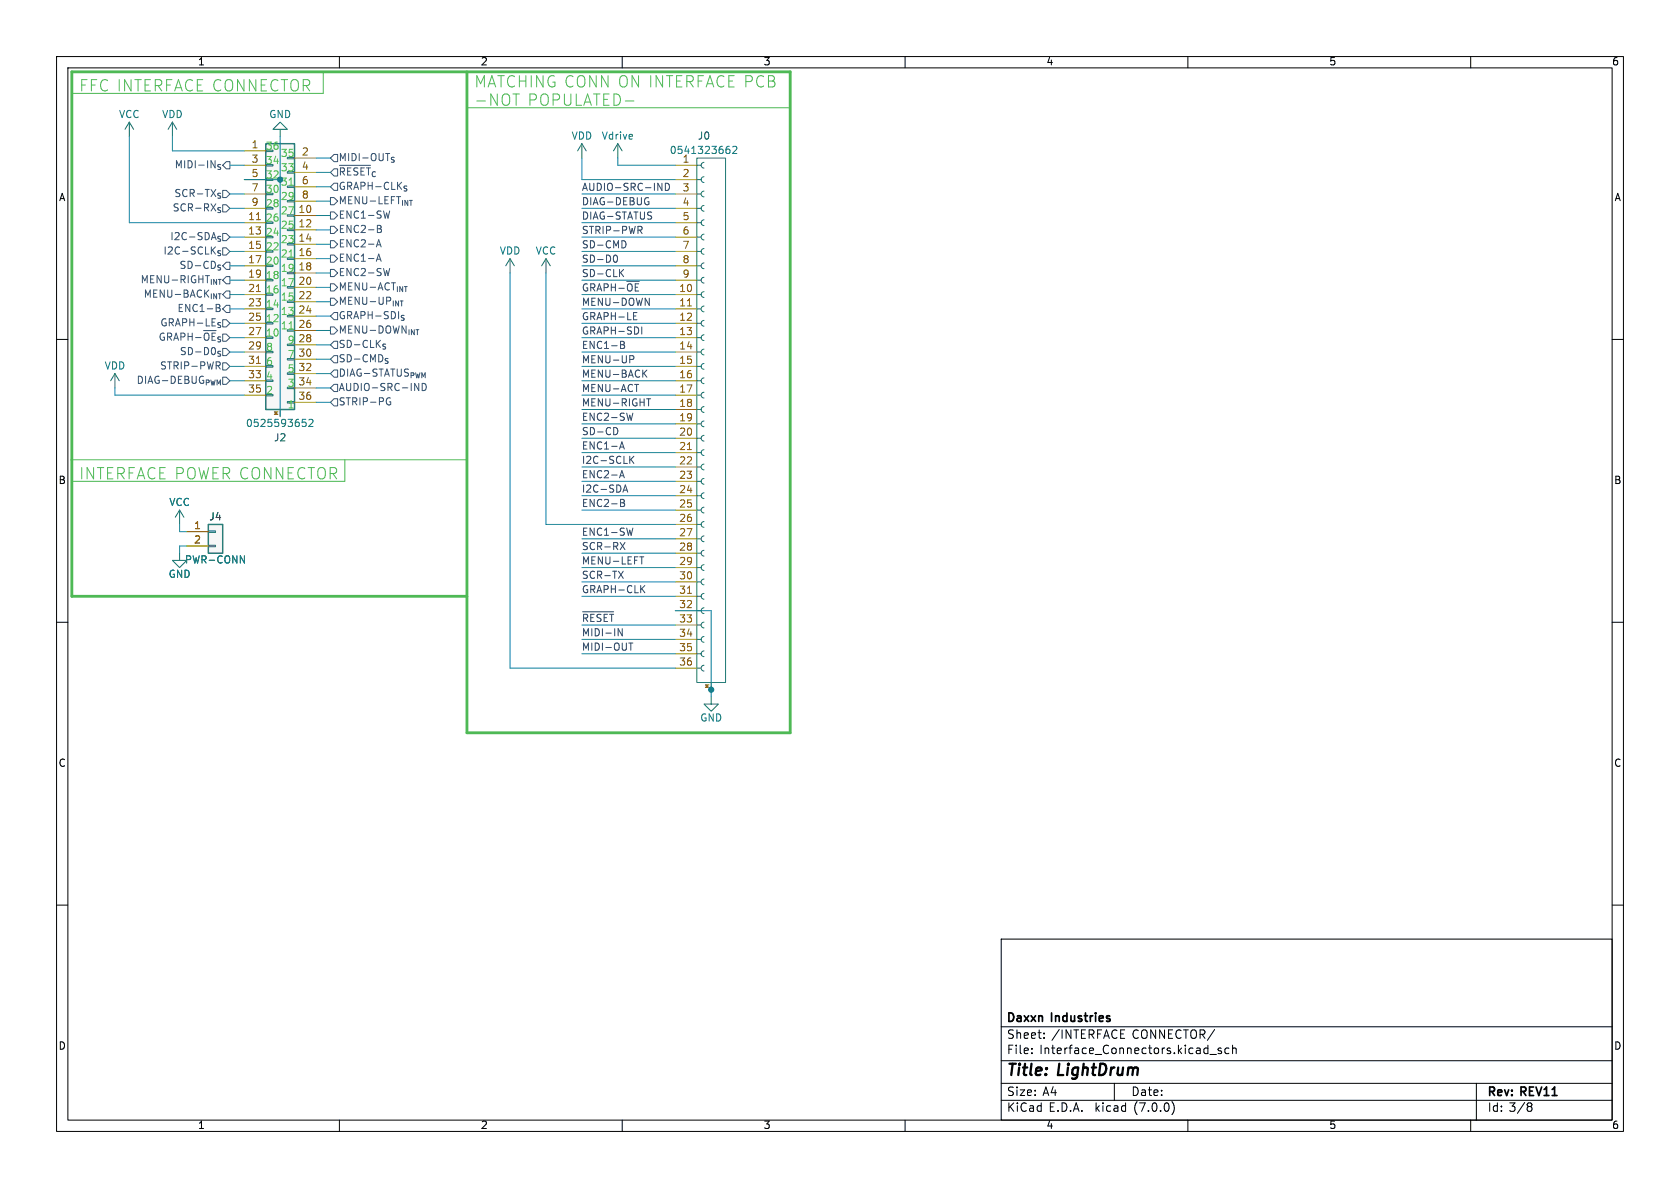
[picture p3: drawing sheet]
<svg xmlns="http://www.w3.org/2000/svg" width="297mm" height="210mm" viewBox="0 0 297 210" stroke-linecap="round" stroke-linejoin="round" font-family="sans-serif">
<g fill="none" stroke="#000" stroke-width=".18">
<path d="M10 10h277v190h-277zM12 12h273v186h-273zM60 10v2M110 10v2M160 10v2M210 10v2M260 10v2M10 60h2M285 60h2M10 110h2M285 110h2M10 160h2"/>
<path d="M285 160h2M177 166h108v32h-108zM60 198v2M110 198v2M160 198v2M177 194.5h108M177 191.5h108M177 187.5h108M177 181.5h108M182.4 186.1v.2M182.4 185.3v.2M184.6 183.4v.2"/>
<path d="M184.6 182.6v.2M197 191.5v3M207.2 194.7a1.72 1.72 0 0 1 0 2.3M210 198v2M213.9 186.4h1.1M215.9 185.3h-.4l-.2 .2 .1 .2 .5 .1v.4h-.6M217.3 185.3h-.5l-.3 .2v.5l.2 .2h.6M217.9 185.4l.2-.1h.4v1M217.9 184.8v1.5M260 198v2M261 191.5v6.5M270.3 195.6h.2"/>
<path d="M270.5 195l.3 .2-.3 .4M270.5 195.6l.3 .1v.5l-.3 .3h-.2"/>
</g>
<g fill="none" stroke="#187164" stroke-width=".18">
<path d="M22.9 21.6l-.8 1.3M22.9 21.6v2.5M22.9 21.6l.7 1.3M30.5 21.6l-.8 1.3M30.5 21.6v2.5M30.5 21.6l.7 1.3M49.5 22.9h1.3l-1.3-1.3-1.2 1.3h1.2v1.2M50.8 38h1.3v.2h-1.3zM50.8 35.4h1.3v.3h-1.3zM50.8 32.9h1.3v.2h-1.3zM50.8 30.4h1.3v.2h-1.3zM50.8 27.8h1.3v.3h-1.3z"/>
<path d="M102.9 25.4l-.8 1.3M102.9 25.4v2.5M102.9 25.4l.7 1.3M109.2 25.4l-.7 1.3M109.2 25.4v2.5M109.2 25.4l.8 1.3M123.2 27.9h5.1v92.8h-5.1zM123.2 39.4h.8M123.2 36.8h.8M123.2 34.3h.8M123.2 31.8h.8M123.2 29.2h.8"/>
<path d="M124.5 38.9l-.4 .1-.1 .4 .1 .3 .4 .2M124.5 36.3l-.4 .2-.1 .3 .1 .4 .4 .1M124.5 33.8l-.4 .1-.1 .4 .1 .3 .4 .2M124.5 31.2l-.4 .2-.1 .3 .1 .4 .4 .2M124.5 28.7l-.4 .1-.1 .4 .1 .4 .4 .1M50.8 58.3h1.3v.2h-1.3zM50.8 55.8h1.3v.2h-1.3zM50.8 53.2h1.3v.3h-1.3zM50.8 50.7h1.3v.2h-1.3zM50.8 48.1h1.3v.3h-1.3zM50.8 45.6h1.3v.2h-1.3zM50.8 43.1h1.3v.2h-1.3z"/>
<path d="M50.8 40.5h1.3v.3h-1.3zM90.2 45.7l-.8 1.3M90.2 45.7v2.6M90.2 45.7l.7 1.3M96.5 45.7l-.7 1.3M96.5 45.7v2.6M96.5 45.7l.8 1.3M123.2 59.7h.8M123.2 57.2h.8M123.2 54.6h.8M123.2 52.1h.8M123.2 49.5h.8"/>
<path d="M123.2 47h.8M123.2 44.5h.8M123.2 41.9h.8M124.5 59.2l-.4 .1-.1 .4 .1 .3 .4 .2M124.5 56.6l-.4 .2-.1 .3 .1 .4 .4 .2M124.5 54.1l-.4 .1-.1 .4 .1 .4 .4 .1M124.5 51.6l-.4 .1-.1 .4 .1 .3 .4 .2M124.5 49l-.4 .2-.1 .3 .1 .4 .4 .1M124.5 46.5l-.4 .1-.1 .4 .1 .3 .4 .2M124.5 43.9l-.4 .2-.1 .3 .1 .4 .4 .2M124.5 41.4l-.4 .1-.1 .4 .1 .4 .4 .1M20.3 66l-.7 1.3"/>
<path d="M20.3 66v2.6M20.3 66l.8 1.3M50.8 71h1.3v.2h-1.3zM123.2 77.5h.8M123.2 74.9h.8M123.2 72.4h.8M123.2 69.9h.8M123.2 67.3h.8M123.2 64.8h.8M123.2 62.2h.8M124.5 79.5l-.4 .1-.1 .4 .1 .4 .4 .1M124.5 77l-.4 .1-.1 .4 .1 .3 .4 .2"/>
<path d="M124.5 74.4l-.4 .2-.1 .3 .1 .4 .4 .1M124.5 71.9l-.4 .1-.1 .4 .1 .3 .4 .2M124.5 69.3l-.4 .2-.1 .3 .1 .4 .4 .2M124.5 66.8l-.4 .1-.1 .4 .1 .4 .4 .1M124.5 64.3l-.4 .1-.1 .4 .1 .3 .4 .2M124.5 61.7l-.4 .2-.1 .3 .1 .4 .4 .1M31.7 97.8v1.3h1.3l-1.3 1.2-1.2-1.2h1.2M31.7 90.2l-.7 1.2M31.7 90.2v2.5M31.7 90.2l.8 1.2M36.8 96.4h1.3v.2h-1.3zM36.8 93.9h1.3v.2h-1.3z"/>
<path d="M123.2 97.8h.8M123.2 95.3h.8M123.2 92.7h.8M123.2 90.2h.8M123.2 87.6h.8M123.2 85.1h.8M123.2 82.6h.8M123.2 80h.8M124.5 99.8l-.4 .2-.1 .3 .1 .4 .4 .1M124.5 97.3l-.4 .1-.1 .4 .1 .3 .4 .2M124.5 94.7l-.4 .2-.1 .3 .1 .4 .4 .2M124.5 92.2l-.4 .1-.1 .4 .1 .4 .4 .1"/>
<path d="M124.5 89.7l-.4 .1-.1 .4 .1 .3 .4 .2M124.5 87.1l-.4 .2-.1 .3 .1 .4 .4 .1M124.5 84.6l-.4 .1-.1 .4 .1 .3 .4 .2M124.5 82l-.4 .2-.1 .3 .1 .4 .4 .2M123.2 118.1h.8M123.2 115.6h.8M123.2 113h.8M123.2 110.5h.8M123.2 108h.8M123.2 105.4h.8M123.2 102.9h.8M123.2 100.3h.8"/>
<path d="M124.5 117.6l-.4 .1-.1 .4 .1 .4 .4 .1M124.5 115.1l-.4 .1-.1 .4 .1 .3 .4 .2M124.5 112.5l-.4 .2-.1 .3 .1 .4 .4 .1M124.5 110l-.4 .1-.1 .4 .1 .3 .4 .2M124.5 107.4l-.4 .2-.1 .3 .1 .4 .4 .2M124.5 104.9l-.4 .1-.1 .4 .1 .4 .4 .1M124.5 102.4l-.4 .1-.1 .4 .1 .3 .4 .2M125.7 123.2v1.3h1.3l-1.3 1.2-1.2-1.2h1.2"/>
</g>
<g fill="#f7f7f7" stroke="#f7f7f7" stroke-width=".18">
<path d="M36.8 92.7h2.6v5.1h-2.6z"/>
<path d="M47 25.4h5.1v47h-5.1z"/>
</g>
<path d="M47 25.4h5.1v47h-5.1zM36.8 92.7h2.6v5.1h-2.6z" fill="none" stroke="#187164" stroke-width=".25"/>
<g fill="none" stroke="#a0a006" stroke-width=".18">
<path d="M43.2 29.2h3.8M43.2 31.8h3.8M43.2 34.3h3.8M43.2 36.8h3.8M43.2 39.4h3.8M43.2 26.7h3.8M52.1 38.1h3.8M52.1 27.9h3.8M52.1 30.5h3.8M52.1 33h3.8M52.1 35.6h3.8M119.4 29.2h3.8"/>
<path d="M119.4 31.8h3.8M119.4 34.3h3.8M119.4 36.8h3.8M119.4 39.4h3.8M43.2 52.1h3.8M43.2 54.6h3.8M43.2 57.2h3.8M43.2 59.7h3.8M43.2 41.9h3.8M43.2 44.5h3.8M43.2 47h3.8M43.2 49.5h3.8"/>
<path d="M52.1 40.6h3.8M52.1 43.2h3.8M52.1 45.7h3.8M52.1 48.3h3.8M52.1 50.8h3.8M52.1 53.3h3.8M52.1 55.9h3.8M52.1 58.4h3.8M119.4 52.1h3.8M119.4 54.6h3.8M119.4 57.2h3.8M119.4 59.7h3.8"/>
<path d="M119.4 41.9h3.8M119.4 44.5h3.8M119.4 47h3.8M119.4 49.5h3.8M43.2 62.2h3.8M43.2 64.8h3.8M43.2 67.3h3.8M43.2 69.9h3.8M49.5 72.4v1.3M52.1 61h3.8M52.1 63.5h3.8M52.1 66h3.8"/>
<path d="M52.1 68.6h3.8M52.1 71.1h3.8M119.4 62.2h3.8M119.4 64.8h3.8M119.4 67.3h3.8M119.4 69.9h3.8M119.4 72.4h3.8M119.4 74.9h3.8M119.4 77.5h3.8M33 94h3.8M33 96.5h3.8M119.4 80h3.8"/>
<path d="M119.4 82.6h3.8M119.4 85.1h3.8M119.4 87.6h3.8M119.4 90.2h3.8M119.4 92.7h3.8M119.4 95.3h3.8M119.4 97.8h3.8M119.4 100.3h3.8M119.4 102.9h3.8M119.4 105.4h3.8M119.4 108h3.8M119.4 110.5h3.8"/>
<path d="M119.4 113h3.8M119.4 115.6h3.8M119.4 118.1h3.8M125.7 120.7v1.2"/>
</g>
<path d="M128.6 26.4h.2l.3 .2-.1 .4-.4 .1M128.7 25.9h.2M129.5 26l.5-.1 .3 .3-.8 .9h.8M53.5 74.1h.6M53.6 74.6h.3l.2 .3v.4l-.5 .1M54.6 74.2l.5-.1 .2 .4-.8 .9h.8M42.5 98.3l.7 1.2v-1.2" fill="none" stroke="#128875" stroke-width=".18"/>
<path d="M45.3 38.8h.8M45.3 51.5h.8M121.5 54.1h.8M45.3 64.2h.8M121.5 79.5h.8M121.5 104.9h.8" fill="none" stroke="#8c5a0a" stroke-width=".18"/>
<g fill="none" stroke="#345372" stroke-width=".18">
<path d="M58.4 34.9h.7l.6 .7-.6 .6h-.7zM58.4 37.5h.7l.6 .6-.6 .6h-.7zM59.1 32.4h.6v1.3h-.6l-.7-.7zM59.1 29.8h.6v1.3h-.6l-.7-.6zM59.1 27.3h.6v1.3h-.6l-.7-.7zM60 29.2h5.5M60.2 29.7v1.2M60.7 29.7l.1 .1 .1 .3M61.5 29.7v1.2M62.8 29.7l-.3 .3M63.1 29.7h.2M63.8 29.7v1.2"/>
<path d="M65.1 29.7v1.2M66.7 39.8l.6 .2 .1 .2-.3 .2M68.9 37.3l-.3 1.3M28.7 58.9l-.3 .2-.1 .3M28.9 58.9h.1M29.6 58.9v1.3M30.1 58.9l.2 .1v.3M32 58.9v1.3M32.5 58.9l.1 .1 .1 .3M33.3 58.9v1.3M34 58.9v1.3M36.4 58.9l-.2 .2-.1 .2"/>
<path d="M36.6 58.9l.3 .2v.2M37.5 58.9v1.3M38.2 54.4h.4M38.6 54.4l.3 .3v.3l-.7 .1M38.6 53.8l.3 .2-.3 .4M39.4 59.1h.6l.6 .6-.6 .6h-.6zM39.4 43.8h.6l.6 .7-.6 .6h-.6zM40 54h.6v1.2h-.6l-.6-.6zM58.4 57.8h.7l.6 .6-.6 .7h-.7zM58.4 50.2h.7l.6 .6-.6 .6h-.7zM58.4 40h.7l.6 .6-.6 .7h-.7zM58.4 47.6h.7l.6 .7-.6 .6h-.7z"/>
<path d="M58.4 45.1h.7l.6 .6-.6 .7h-.7zM58.4 42.5h.7l.6 .7-.6 .6h-.7zM58.4 52.7h.7l.6 .6-.6 .7h-.7zM59.1 55.2h.6v1.3h-.6l-.7-.6zM66.7 45.8h.6M66.7 43.3h.6M66.7 40.4h.4M67 44.9l.4 1.3M67 42.4l.4 1.2M67.1 40.4l.3 .3v.3l-.7 .1M68.9 47.5l-.3 1.2M30.7 60.2l.4-1.3 .5 1.3"/>
<path d="M38.5 64.6l.4 .6M38.7 64l.2 .2v.3l-.7 .1M39.4 64.1h.6l.6 .7-.6 .6h-.6zM59.1 67.9h.6v1.3h-.6l-.7-.6zM59.1 65.4h.6v1.3h-.6l-.7-.7zM59.1 60.3h.6v1.3h-.6l-.7-.6zM59.1 62.9h.6v1.2h-.6l-.7-.6zM59.1 70.5h.6v1.3h-.6l-.7-.7zM68.7 70.3l.3 .1M68.8 71h.3v.5l-.4 .1M73.3 67.8l.7 1.2v-1.2M74.6 67.8v1.2a.66 .66 0 0 0 .8-.5 .66 .66 0 0 0-.5-.7"/>
</g>
<g fill="none" stroke="#2d4364" stroke-width=".18">
<path d="M114.5 35.7h.2v.4l-.2 .1M114.5 34.9l.2 .1M116.3 32.4l.7 1.3v-1.3M117.6 32.4a.64 .64 0 0 1 .8 .6 .64 .64 0 0 1-.8 .7zM108.6 45.2l.1-.1a.68 .68 0 0 1 .5 .6 .68 .68 0 0 1-.5 .7l-.1-.1M109.7 48.2l.5 .7M110.2 47.6l-.7 .8M110.4 42.6l.3 .5-.3 .7M110.8 49.7h2.2M112 55.9h.4M112 56.5h.6M112 55.3h.6"/>
<path d="M113.1 40.7l.4 .6M113.3 40l.2 .3v.3l-.2 .1M113.5 57.8v1.3M114.1 52.7l.7 1.3v-1.3M109 75.6l.2 .5-.2 .7M109.6 79h.6M109.7 60.3l.6 .2 .1 .2-.3 .2M109.7 60.9h.4M109.9 78.1l.5 1.3M110.1 60.9l.3 .3v.3l-.7 .1M111.3 62.9h.5l.3 .2-.2 .4h-.6M111.9 73l-.3 1.3"/>
<path d="M112.2 68h.7M113.8 66l.6 .7M114.3 70.5h.7M114.4 65.4l-.8 .7M109.6 95.9l.9 1.3M109.6 84.1h.6M109.7 88.3l.6 .1 .1 .2-.3 .3M109.7 88.9h.4M109.9 83.2l.5 1.3M110.1 87l.5-1.3 .4 1.3M110.1 88.9l.3 .2v.3l-.7 .1M110.2 86.6h.7"/>
<path d="M110.5 95.9l-.9 1.3M111.5 81.2l.6 .7M111.9 93.4l-.3 1.2M112.1 80.7l-.8 .7M113.1 98.4h.7M103 108.1h5.5M109.3 111.1l.7 1.3v-1.3M109.3 101l.9 1.2M110.2 101l-.9 1.2M111.2 113.7h.7M113.5 104.1l.5 .7M114 103.5l-.7 .7"/>
</g>
<path d="M57.1 12.7v3.8h-44.4M82.5 19.1h57.2M110.5 17.9h1.6M51.1 32.7h.7M51.1 58.1h.7M51.1 45.4h.7M12.7 81.3h69.8M61 81.3v3.8h-48.3" fill="none" stroke="#4eb955" stroke-width=".18"/>
<path d="M82.5 12.7v116.8h57.2v-116.8h-127v92.7h69.8" fill="none" stroke="#4eb955" stroke-width=".5"/>
<g fill="none" stroke="#0b7fb0" stroke-width=".18">
<path d="M22.9 24.1v15.3h20.3M30.5 24.1v2.6h12.7M40.6 29.2h2.6M40.6 34.3h2.6M40.6 36.8h2.6M43.2 31.8h6.3M49.5 24.1v49.6M55.9 30.5h2.5M55.9 27.9h2.5M55.9 38.1h2.5M55.9 33h2.5M55.9 35.6h2.5"/>
<path d="M102.9 27.9v3.9h16.5M102.9 34.3h16.5M102.9 36.8h16.5M102.9 39.4h16.5M109.2 27.9v1.3h10.2M40.6 41.9h2.6M40.6 44.5h2.6M40.6 54.6h2.6M40.6 49.5h2.6M40.6 52.1h2.6M40.6 57.2h2.6M40.6 47h2.6"/>
<path d="M55.9 43.2h2.5M55.9 40.6h2.5M55.9 45.7h2.5M55.9 53.3h2.5M55.9 55.9h2.5M55.9 58.4h2.5M55.9 50.8h2.5M55.9 48.3h2.5M90.2 48.3v69.8h29.2M96.5 48.3v44.4h22.9M102.9 41.9h16.5M102.9 44.5h16.5"/>
<path d="M102.9 54.6h16.5M102.9 49.5h16.5M102.9 52.1h16.5M102.9 59.7h16.5M102.9 57.2h16.5M102.9 47h16.5M20.3 68.6v1.3h22.9M40.6 67.3h2.6M40.6 62.2h2.6M40.6 64.8h2.6M55.9 66h2.5M55.9 61h2.5"/>
<path d="M55.9 71.1h2.5M55.9 68.6h2.5M55.9 63.5h2.5M102.9 67.3h16.5M102.9 62.2h16.5M102.9 69.9h16.5M102.9 72.4h16.5M102.9 74.9h16.5M102.9 64.8h16.5M102.9 77.5h16.5M31.7 92.7v1.3h1.3M33 96.5h-1.3v1.3"/>
<path d="M102.9 95.3h16.5M102.9 97.8h16.5M102.9 85.1h16.5M102.9 87.6h16.5M102.9 90.2h16.5M102.9 82.6h16.5M102.9 80h16.5M102.9 100.3h16.5M102.9 105.4h16.5M102.9 110.5h16.5M102.9 102.9h16.5M102.9 115.6h16.5"/>
<path d="M102.9 113h16.5M119.4 108h6.3v15.2"/>
</g>
<circle cx="125.7" cy="121.9" r=".46" fill="#056887" stroke="#056887" stroke-width=".18"/>
<g font-size="2.8" fill="#4eb955">
<text x="14" y="16.5">FFC INTERFACE CONNECTOR</text>
<text x="83.8" y="15.8">MATCHING CONN ON INTERFACE PCB</text>
<text x="83.8" y="19.1">-NOT</text>
<text x="93.2" y="19.1">POPULATED-</text>
<text x="14" y="85.1">INTERFACE POWER CONNECTOR</text>
</g>
<g font-size="2.8">
<text x="178" y="190.8">Title:</text>
<text x="187.1" y="190.8">LightDrum</text>
</g>
<g font-size="2.1">
<text x="178" y="183.9">Sheet:</text>
<text x="178" y="181.1">Daxxn</text>
<text x="185.9" y="183.9">/INTERFACE</text>
<text x="186" y="181.1">Industries</text>
<text x="200.2" y="183.9">CONNECTOR/</text>
<text x="178" y="186.6">File:</text>
<text x="183.8" y="186.6">Interface_Connectors.kicad_sch</text>
<text x="178" y="196.8">KiCad</text>
<text x="178" y="194">Size:</text>
<text x="184.3" y="194">A4</text>
<text x="185.4" y="196.8">E.D.A.</text>
<text x="193.7" y="196.8">kicad</text>
<text x="200" y="194">Date:</text>
<text x="200.6" y="196.8">(7.0.0)</text>
<text x="263" y="194.2">Rev:</text>
<text x="263" y="196.8">Id: 3/8</text>
<text x="269" y="194.2">REV11</text>
</g>
<g font-size="1.8">
<text x="35" y="11.8">1</text>
<text x="85" y="11.8">2</text>
<text x="135" y="11.8">3</text>
<text x="185" y="11.8">4</text>
<text x="235" y="11.8">5</text>
<text x="285" y="11.8">6</text>
<text x="10.4" y="35.8">A</text>
<text x="285.4" y="35.8">A</text>
<text x="10.3" y="85.8">B</text>
<text x="285.3" y="85.8">B</text>
<text x="10.3" y="135.8">C</text>
<text x="285.3" y="135.8">C</text>
<text x="10.3" y="185.8">D</text>
<text x="285.3" y="185.8">D</text>
<text x="35" y="199.8">1</text>
<text x="85" y="199.8">2</text>
<text x="135" y="199.8">3</text>
<text x="185" y="199.8">4</text>
<text x="235" y="199.8">5</text>
<text x="285" y="199.8">6</text>
</g>
<g font-size="1.8" fill="#128875">
<text x="21" y="21.1">VCC</text>
<text x="28.6" y="21.1">VDD</text>
<text x="47.5" y="21.1">GND</text>
<text x="101" y="25">VDD</text>
<text x="106.3" y="25">Vdrive</text>
<text x="118.3" y="27.5">0541323662</text>
<text x="88.3" y="45.3">VDD</text>
<text x="94.6" y="45.3">VCC</text>
<text x="18.4" y="65.6">VDD</text>
<text x="43.4" y="75.8">0525593652</text>
<text x="29.9" y="89.7">VCC</text>
<text x="32.6" y="99.9">PWR-CONN</text>
<text x="29.8" y="102.4">GND</text>
<text x="123.7" y="127.8">GND</text>
</g>
<g font-size="1.8" fill="#8c5a0a">
<text x="44.4" y="26.4">1</text>
<text x="44.4" y="29">3</text>
<text x="53.3" y="27.7">2</text>
<text x="120.6" y="29">1</text>
<text x="44.4" y="31.5">5</text>
<text x="44.4" y="34">7</text>
<text x="53.3" y="30.2">4</text>
<text x="53.3" y="32.8">6</text>
<text x="53.3" y="35.3">8</text>
<text x="120.6" y="31.5">2</text>
<text x="120.6" y="34">3</text>
<text x="43.8" y="39.1">11</text>
<text x="43.8" y="41.7">13</text>
<text x="44.4" y="36.6">9</text>
<text x="52.7" y="37.8">10</text>
<text x="52.7" y="40.4">12</text>
<text x="120.6" y="36.6">4</text>
<text x="120.6" y="39.1">5</text>
<text x="120.6" y="41.7">6</text>
<text x="43.8" y="44.2">15</text>
<text x="43.8" y="46.7">17</text>
<text x="52.7" y="42.9">14</text>
<text x="52.7" y="45.5">16</text>
<text x="120.6" y="44.2">7</text>
<text x="120.6" y="46.7">8</text>
<text x="43.8" y="49.3">19</text>
<text x="43.8" y="51.8">21</text>
<text x="52.7" y="48">18</text>
<text x="52.7" y="50.5">20</text>
<text x="52.7" y="53.1">22</text>
<text x="120" y="51.8">10</text>
<text x="120.6" y="49.3">9</text>
<text x="43.8" y="54.4">23</text>
<text x="43.8" y="56.9">25</text>
<text x="43.8" y="59.4">27</text>
<text x="52.7" y="55.6">24</text>
<text x="52.7" y="58.2">26</text>
<text x="120" y="54.4">11</text>
<text x="120" y="56.9">12</text>
<text x="120" y="59.4">13</text>
<text x="43.8" y="62">29</text>
<text x="43.8" y="64.5">31</text>
<text x="52.7" y="60.7">28</text>
<text x="52.7" y="63.2">30</text>
<text x="52.7" y="65.8">32</text>
<text x="120" y="62">14</text>
<text x="120" y="64.5">15</text>
<text x="43.8" y="67.1">33</text>
<text x="43.8" y="69.6">35</text>
<text x="52.7" y="68.3">34</text>
<text x="52.7" y="70.9">36</text>
<text x="120" y="67.1">16</text>
<text x="120" y="69.6">17</text>
<text x="120" y="72.1">18</text>
<text x="120" y="74.7">19</text>
<text x="120" y="77.2">20</text>
<text x="120" y="79.8">21</text>
<text x="120" y="82.3">22</text>
<text x="120" y="84.8">23</text>
<text x="120" y="87.4">24</text>
<text x="120" y="89.9">25</text>
<text x="34.3" y="93.7">1</text>
<text x="120" y="92.5">26</text>
<text x="120" y="95">27</text>
<text x="34.3" y="96.3">2</text>
<text x="120" y="97.5">28</text>
<text x="120" y="100.1">29</text>
<text x="120" y="102.6">30</text>
<text x="120" y="105.2">31</text>
<text x="120" y="107.7">32</text>
<text x="120" y="110.2">33</text>
<text x="120" y="112.8">34</text>
<text x="120" y="115.3">35</text>
<text x="120" y="117.9">36</text>
</g>
<g font-size="1.8" fill="#4eb955">
<text x="47" y="29.2">34</text>
<text x="47" y="26.7">36</text>
<text x="49.5" y="27.9">35</text>
<text x="47" y="31.8">32</text>
<text x="47" y="34.3">30</text>
<text x="49.5" y="30.5">33</text>
<text x="49.5" y="35.6">29</text>
<text x="47" y="41.9">24</text>
<text x="47" y="39.4">26</text>
<text x="47" y="36.8">28</text>
<text x="49.5" y="40.6">25</text>
<text x="49.5" y="38.1">27</text>
<text x="47" y="47">20</text>
<text x="47" y="44.5">22</text>
<text x="49.5" y="45.7">21</text>
<text x="49.5" y="43.2">23</text>
<text x="47" y="49.5">18</text>
<text x="47" y="52.1">16</text>
<text x="49.5" y="50.8">17</text>
<text x="49.5" y="53.3">15</text>
<text x="49.5" y="48.3">19</text>
<text x="47" y="59.7">10</text>
<text x="47" y="57.2">12</text>
<text x="47" y="54.6">14</text>
<text x="49.5" y="55.9">13</text>
<text x="49.5" y="58.4">11</text>
<text x="46.9" y="62.2">8</text>
<text x="46.9" y="64.8">6</text>
<text x="50.7" y="63.5">7</text>
<text x="50.7" y="61">9</text>
<text x="46.9" y="67.3">4</text>
<text x="46.9" y="69.9">2</text>
<text x="50.7" y="66">5</text>
<text x="50.7" y="68.6">3</text>
<text x="50.7" y="72.4">1</text>
</g>
<g font-size="1.8" fill="#345372">
<text x="59.9" y="28.8">MIDI-OUT_{S}</text>
<text x="30.6" y="35.1">SCR-TX_{S}</text>
<text x="30.7" y="30">MIDI-IN_{S}</text>
<text x="59.9" y="33.8">GRAPH-CLK_{S}</text>
<text x="59.9" y="31.9">~{RESET}_{C}</text>
<text x="30.3" y="37.7">SCR-RX_{S}</text>
<text x="59.9" y="41.5">ENC2-B</text>
<text x="59.9" y="36.4">MENU-LEFT_{INT}</text>
<text x="59.9" y="38.9">ENC1-SW</text>
<text x="28.7" y="45.3">I2C-SCLK_{S}</text>
<text x="29.9" y="42.7">I2C-SDA_{S}</text>
<text x="31.5" y="47.8">SD-CD_{S}</text>
<text x="59.9" y="46.5">ENC1-A</text>
<text x="59.9" y="44">ENC2-A</text>
<text x="24.7" y="50.4">MENU-RIGHT_{INT}</text>
<text x="25.2" y="52.9">MENU-BACK_{INT}</text>
<text x="59.9" y="51.6">MENU-ACT_{INT}</text>
<text x="59.9" y="49.1">ENC2-SW</text>
<text x="28.2" y="58">GRAPH-LE_{S}</text>
<text x="31.3" y="55.4">ENC1-B</text>
<text x="59.9" y="59.2">MENU-DOWN_{INT}</text>
<text x="59.9" y="56.7">GRAPH-SDI_{S}</text>
<text x="59.9" y="54.2">MENU-UP_{INT}</text>
<text x="28.2" y="65.6">STRIP-PWR</text>
<text x="31.6" y="63.1">SD-D0_{S}</text>
<text x="59.9" y="61.8">SD-CLK_{S}</text>
<text x="59.9" y="64.3">SD-CMD_{S}</text>
<text x="24" y="68.1">DIAG-DEBUG_{PWM}</text>
<text x="59.9" y="69.4">AUDIO-SRC-IND</text>
<text x="59.9" y="66.9">DIAG-STATUS_{PWM}</text>
<text x="59.9" y="71.9">STRIP-PG</text>
</g>
<g font-size="1.8" fill="#005550">
<text x="123.3" y="25">J0</text>
<text x="48.4" y="78.3">J2</text>
<text x="36.9" y="92.3">J4</text>
</g>
<text font-size="1.8" fill="#056887" x="49.5" y="33">31</text>
<g font-size="1.8" fill="#2d4364">
<text x="102.9" y="33.9">AUDIO-SRC-IND</text>
<text x="102.9" y="41.6">STRIP-PWR</text>
<text x="102.9" y="39">DIAG-STATUS</text>
<text x="102.9" y="36.5">DIAG-DEBUG</text>
<text x="102.9" y="46.6">SD-D0</text>
<text x="102.9" y="44.1">SD-CMD</text>
<text x="102.9" y="51.7">GRAPH-~{OE}</text>
<text x="102.9" y="49.2">SD-CLK</text>
<text x="102.9" y="59.3">GRAPH-SDI</text>
<text x="102.9" y="54.3">MENU-DOWN</text>
<text x="102.9" y="56.8">GRAPH-LE</text>
<text x="102.9" y="61.9">ENC1-B</text>
<text x="102.9" y="64.4">MENU-UP</text>
<text x="102.9" y="69.5">MENU-ACT</text>
<text x="102.9" y="67">MENU-BACK</text>
<text x="102.9" y="72">MENU-RIGHT</text>
<text x="102.9" y="74.6">ENC2-SW</text>
<text x="102.9" y="77.1">SD-CD</text>
<text x="102.9" y="82.2">I2C-SCLK</text>
<text x="102.9" y="79.7">ENC1-A</text>
<text x="102.9" y="87.3">I2C-SDA</text>
<text x="102.9" y="84.7">ENC2-A</text>
<text x="102.9" y="89.8">ENC2-B</text>
<text x="102.9" y="94.9">ENC1-SW</text>
<text x="102.9" y="97.4">SCR-RX</text>
<text x="102.9" y="100">MENU-LEFT</text>
<text x="102.9" y="102.5">SCR-TX</text>
<text x="102.9" y="105.1">GRAPH-CLK</text>
<text x="102.9" y="112.7">MIDI-IN</text>
<text x="102.9" y="110.1">~{RESET}</text>
<text x="102.9" y="115.2">MIDI-OUT</text>
</g>
<text font-size="1.8" fill="#0b7fb0" x="27.8" y="61.1">GRAPH-~{OE}_{S}</text>
<g font-size=".9" fill="#8c5a0a">
<text x="49.3" y="73.5" transform="rotate(-90 49.3 73.5)">M</text>
<text x="125.5" y="121.8" transform="rotate(-90 125.5 121.8)">M</text>
</g>
</svg>
